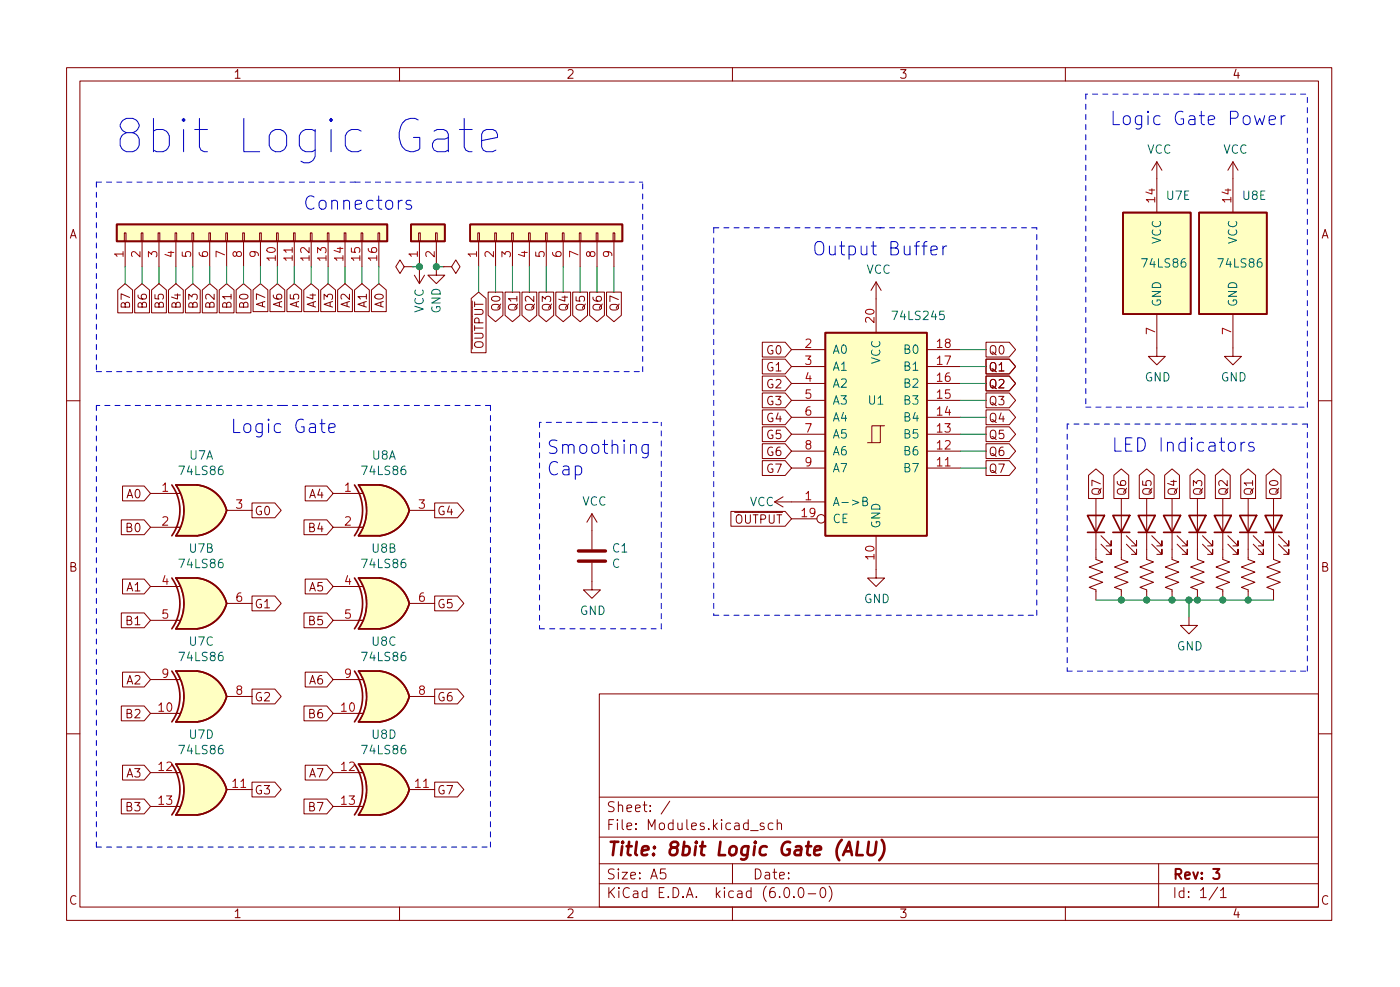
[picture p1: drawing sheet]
<svg xmlns="http://www.w3.org/2000/svg" width="210mm" height="148mm" viewBox="0 0 210 148" stroke-linecap="round" stroke-linejoin="round" font-family="sans-serif">
<g fill="none" stroke="#840000" stroke-width=".15">
<path d="M10 10.2h190v128h-190zM12 12.2h186v124h-186zM60 10.2v2M110 10.2v2M160 10.2v2M18.7 35h.2v1.2h-.2zM18.8 36.2v3.8M21.2 35h.3v1.2h-.3zM21.3 36.2v3.8M23.7 35h.3v1.2h-.3zM23.9 36.2v3.8M26.3 35h.2v1.2h-.2z"/>
<path d="M26.4 36.2v3.8M28.8 35h.3v1.2h-.3zM29 36.2v3.8M31.4 35h.2v1.2h-.2zM31.5 36.2v3.8M33.9 35h.3v1.2h-.3zM34 36.2v3.8M36.4 35h.3v1.2h-.3zM36.6 36.2v3.8M39 35h.2v1.2h-.2zM39.1 36.2v3.8M41.5 35h.3v1.2h-.3z"/>
<path d="M41.7 36.2v3.8M44.1 35h.2v1.2h-.2zM44.2 36.2v3.8M46.6 35h.3v1.2h-.3zM46.7 36.2v3.8M49.1 35h.3v1.2h-.3zM49.3 36.2v3.8M51.7 35h.2v1.2h-.2zM51.8 36.2v3.8M54.2 35h.3v1.2h-.3zM54.4 36.2v3.8M56.8 35h.2v1.2h-.2z"/>
<path d="M56.9 36.2v3.8M62.9 35h.2v1.2h-.2zM63 36.2v6.4M65.4 35h.3v1.2h-.3zM65.5 36.2v5.1h1.3l-1.3 1.3-1.2-1.3h1.2M71.8 35h.2v1.2h-.2zM71.9 36.2v3.8M74.3 35h.2v1.2h-.2zM74.4 36.2v3.8M76.8 35h.3v1.2h-.3zM77 36.2v3.8M79.4 35h.2v1.2h-.2z"/>
<path d="M79.5 36.2v3.8M81.9 35h.3v1.2h-.3zM82 36.2v3.8M84.5 35h.2v1.2h-.2zM84.6 36.2v3.8M87 35h.2v1.2h-.2zM87.1 36.2v3.8M89.5 35h.3v1.2h-.3zM89.7 36.2v3.8M92.1 35h.2v1.2h-.2zM92.2 36.2v3.8M173.7 24.3l-.7 1.3"/>
<path d="M173.7 24.3v7.6M173.7 24.3l.8 1.3M185.2 24.3v7.6M185.2 24.3l-.8 1.3M185.2 24.3l.7 1.3M17.7 43.5l1.1-.9 1.1 .9v3.5h-2.2zM20.2 43.5l1.1-.9 1.1 .9v3.5h-2.2zM22.8 43.5l1.1-.9 1.1 .9v3.5h-2.2zM25.3 43.5l1.1-.9 1.1 .9v3.5h-2.2zM27.8 43.5l1.2-.9 1.1 .9v3.5h-2.3zM30.4 43.5l1.1-.9 1.1 .9v3.5h-2.2zM32.9 43.5l1.1-.9 1.1 .9v3.5h-2.2z"/>
<path d="M35.5 43.5l1.1-.9 1.1 .9v3.5h-2.2zM38 43.5l1.1-.9 1.1 .9v3.3h-2.2zM40.5 43.5l1.2-.9 1.1 .9v3.3h-2.3zM43.1 43.5l1.1-.9 1.1 .9v3.3h-2.2zM45.6 43.5l1.1-.9 1.1 .9v3.3h-2.2zM48.2 43.5l1.1-.9 1.1 .9v3.3h-2.2zM50.7 43.5l1.1-.9 1.1 .9v3.3h-2.2zM53.2 43.5l1.2-.9 1.1 .9v3.3h-2.3zM55.8 43.5l1.1-.9 1.1 .9v3.3h-2.2zM60.7 40l-.6-1-.7 1 .7 1.1 .6-1.1h1.3M62 40h.1M62.2 41.3l.8 1.3"/>
<path d="M63.8 41.3l-.8 1.3M66.5 40h1.3l.7-1 .6 1-.6 1.1-.7-1.1M66.5 40h.1M70.8 44.8l1.1-1 1.1 1v8.2h-2.2zM73.3 43.8h2.2v3.5l-1.1 1-1.1-1zM75.9 43.8h2.2v3.5l-1.1 1-1.1-1zM78.4 43.8h2.2v3.5l-1.1 1-1.1-1zM80.9 43.8h2.3v3.5l-1.2 1-1.1-1zM83.5 43.8h2.2v3.5l-1.1 1-1.1-1zM86 43.8h2.2v3.5l-1.1 1-1.1-1zM88.6 43.8h2.2v3.5l-1.1 1-1.1-1zM91.1 43.8h2.2v3.5l-1.1 1-1.1-1z"/>
<path d="M114.5 59h3.4l1 1.1-1 1.1h-3.4zM114.5 56.5h3.4l1 1.1-1 1.1h-3.4zM114.5 53.9h3.4l1 1.1-1 1.1h-3.4zM114.5 51.4h3.4l1 1.1-1 1.1h-3.4zM118.9 57.6h5.1M118.9 55h5.1M118.9 52.5h5.1M131.6 42.3v7.6M131.6 42.3l-.8 1.3M131.6 42.3l.7 1.3M139.2 57.6h5.1M139.2 55h5.1"/>
<path d="M139.2 52.5h5.1M148.1 51.4h3.5l.9 1.1-.9 1.1h-3.5zM148.1 59h3.5l.9 1.1-.9 1.1h-3.5zM148.1 56.5h3.5l.9 1.1-.9 1.1h-3.5zM148.1 53.9h3.5l.9 1.1-.9 1.1h-3.5zM173.7 47.2v6.3h1.3l-1.3 1.3-1.2-1.3h1.2M185.2 47.2v6.3h1.2l-1.2 1.3-1.3-1.3h1.3M10 60.2h2M18.2 78h3.5l.9 1.2-.9 1.1h-3.5zM18.4 73h3.3l.9 1.1-.9 1.1h-3.3zM22.6 79.2h4.5M22.6 74.1h4.5"/>
<path d="M29.6 72.8h-3.2a6.6 6.6 0 0 1 0 7.6h3.2M34 76.6h3.8M37.8 75.5h3.5l.9 1.1-.9 1.1h-3.5zM45.7 78h3.4l.9 1.2-.9 1.1h-3.4zM45.8 73h3.3l.9 1.1-.9 1.1h-3.3zM50 79.2h4.5M50 74.1h4.5M57 72.8h-3.2a6.6 6.6 0 0 1 0 7.6h3.2M61.5 76.6h3.8M65.3 75.5h3.4l1 1.1-1 1.1h-3.4zM88.9 77.1l-.8 1.3M88.9 77.1v5.4"/>
<path d="M88.9 77.1l.8 1.3M109.8 76.8h8.1l1 1.1-1 1.1h-8.1zM114.5 69.2h3.4l1 1.1-1 1.1h-3.4zM114.5 61.5h3.4l1 1.1-1 1.2h-3.4zM114.5 66.6h3.4l1 1.1-1 1.1h-3.4zM114.5 64.1h3.4l1 1.1-1 1.1h-3.4zM116.3 75.3l1.3 .8M116.3 75.3h7.7M117.6 74.6l-1.3 .7M118.9 70.3h5.1M118.9 67.7h5.1M118.9 65.2h5.1"/>
<path d="M118.9 62.6h5.1M118.9 60.1h5.1M118.9 77.9h3.8M132.2 63.9h-1.3v2.6M132.8 63.9h-.6v2.6h-1.9M139.2 70.3h5.1M139.2 67.7h5.1M139.2 65.2h5.1M139.2 62.6h5.1M139.2 60.1h5.1M148.1 64.1h3.5l.9 1.1-.9 1.1h-3.5zM148.1 61.5h3.5l.9 1.1-.9 1.2h-3.5z"/>
<path d="M148.1 69.2h3.5l.9 1.1-.9 1.1h-3.5zM148.1 66.6h3.5l.9 1.1-.9 1.1h-3.5zM163.5 71.3l1.1-.9 1.1 .9v3.5h-2.2zM164.6 74.8v9.2l1 .4-2 .7 2 .8-2 .7 2 .8-2 .8 1 .4v1.5M167.3 71.3l1.1-.9 1.1 .9v3.5h-2.2zM168.4 74.8v9.2l1 .4-2 .7 2 .8-2 .7 2 .8-2 .8 1 .4v1.5M171.1 71.3l1.1-.9 1.1 .9v3.5h-2.2zM172.2 74.8v9.2l1 .4-2 .7 2 .8-2 .7 2 .8-2 .8 1 .4v1.5M174.9 71.3l1.1-.9 1.1 .9v3.5h-2.2zM176 74.8v9.2l1 .4-2 .7 2 .8-2 .7 2 .8-2 .8 1 .4v1.5M178.7 71.3l1.1-.9 1.1 .9v3.5h-2.2zM179.8 74.8v9.2l1 .4-2 .7 2 .8-2 .7 2 .8-2 .8 1 .4v1.5"/>
<path d="M182.5 71.3l1.1-.9 1.2 .9v3.5h-2.3zM183.6 74.8v9.2l1.1 .4-2.1 .7 2.1 .8-2.1 .7 2.1 .8-2.1 .8 1 .4v1.5M186.3 71.3l1.2-.9 1.1 .9v3.5h-2.3zM187.5 74.8v9.2l1 .4-2.1 .7 2.1 .8-2.1 .7 2.1 .8-2.1 .8 1.1 .4v1.5M190.2 71.3l1.1-.9 1.1 .9v3.5h-2.2zM191.3 74.8v9.2l1 .4-2.1 .7 2.1 .8-2.1 .7 2.1 .8-2.1 .8 1.1 .4v1.5M198 60.2h2M18.2 92h3.5l.9 1.1-.9 1.1h-3.5zM18.4 86.9h3.3l.9 1.1-.9 1.2h-3.3zM22.6 93.1h4.5M22.6 88h4.5M29.6 86.8h-3.2a6.6 6.6 0 0 1 0 7.6h3.2"/>
<path d="M34 90.6h3.8M37.8 89.5h3.5l.9 1.1-.9 1.1h-3.5zM45.7 92h3.4l.9 1.1-.9 1.1h-3.4zM45.8 86.9h3.3l.9 1.1-.9 1.2h-3.3zM50 93.1h4.5M50 88h4.5M57 86.8h-3.2a6.6 6.6 0 0 1 0 7.6h3.2M61.5 90.6h3.8M65.3 89.5h3.4l1 1.1-1 1.1h-3.4zM88.9 84.5v4.1h1.3l-1.3 1.2-1.3-1.2h1.3M131.6 80.4v6.4h1.2l-1.2 1.2-1.3-1.2h1.3M165.4 81.7l1.5 1.5v-.7v.7h-.8"/>
<path d="M165.4 80.4l1.5 1.5v-.7v.7h-.8M169.2 81.7l1.5 1.5v-.7v.7h-.8M169.2 80.4l1.5 1.5v-.7v.7h-.8M173 81.7l1.5 1.5v-.7v.7h-.8M173 80.4l1.5 1.5v-.7v.7h-.8M176.8 81.7l1.5 1.5v-.7v.7h-.8M176.8 80.4l1.5 1.5v-.7v.7h-.8M178.6 92.6v1.3h1.2l-1.2 1.3-1.3-1.3h1.3M180.6 81.7l1.5 1.5v-.7v.7h-.7M180.6 80.4l1.5 1.5v-.7v.7h-.7M184.4 81.7l1.5 1.5v-.7v.7h-.7M184.4 80.4l1.5 1.5v-.7v.7h-.7"/>
<path d="M188.2 81.7l1.5 1.5v-.7v.7h-.7M188.2 80.4l1.5 1.5v-.7v.7h-.7M192 81.7l1.5 1.5v-.7v.7h-.7M192 80.4l1.5 1.5v-.7v.7h-.7M10 110.2h2M18.2 106h3.5l.9 1.1-.9 1.1h-3.5zM18.2 120h3.5l.9 1.1-.9 1.1h-3.5zM18.4 100.9h3.3l.9 1.1-.9 1.1h-3.3zM18.4 114.9h3.3l.9 1.1-.9 1.1h-3.3zM22.6 116h4.5M22.6 107.1h4.5M22.6 102h4.5"/>
<path d="M29.6 100.7h-3.2a6.6 6.6 0 0 1 0 7.7h3.2M29.6 114.7h-3.2a6.6 6.6 0 0 1 0 7.6h3.2M34 118.5h3.8M34 104.6h3.8M37.8 117.4h3.5l.9 1.1-.9 1.1h-3.5zM37.8 103.4h3.5l.9 1.2-.9 1.1h-3.5zM45.7 120h3.4l.9 1.1-.9 1.1h-3.4zM45.7 106h3.4l.9 1.1-.9 1.1h-3.4zM45.8 114.9h3.3l.9 1.1-.9 1.1h-3.3zM45.8 100.9h3.3l.9 1.1-.9 1.1h-3.3zM50 116h4.5M50 107.1h4.5"/>
<path d="M50 102h4.5M57 114.7h-3.2a6.6 6.6 0 0 1 0 7.6h3.2M57 100.7h-3.2a6.6 6.6 0 0 1 0 7.7h3.2M61.5 118.5h3.8M61.5 104.6h3.8M65.3 103.4h3.4l1 1.2-1 1.1h-3.4zM65.3 117.4h3.4l1 1.1-1 1.1h-3.4zM90 104.2h108v32h-108zM90 119.7h108M198 110.2h2M22.6 121.1h4.5M50 121.1h4.5"/>
<path d="M60 136.2v2M90 132.7h108M90 129.7h108M90 125.7h108M99.9 130.4h-.7v.8l.2-.2 .5 .1 .1 .2-.1 .5-.2 .1h-.3l-.2-.1M100.6 120.3l-1.3 1.9M110 136.2v2M110 129.7v3M114.7 123.6l-.3-.1-.2 .3v.2l.5 .1v.4h-.5M116.1 123.6l-.4-.1-.3 .3v.5l.1 .2h.6M116.7 123.7a.37 .37 0 0 1 .7 .1v.7M116.7 123v1.5"/>
<path d="M117.9 133.3l.3-.1a.94 .94 0 0 1 0 1.5h-.1a1 1 0 0 1-.2-1.4zM119.2 134.6v.1M120.1 133.3l.3-.1a.94 .94 0 0 1 0 1.5h-.2a1 1 0 0 1-.1-1.4zM121.4 134.2h1.1M123.4 133.3l.3-.1a.94 .94 0 0 1 0 1.5h-.2a1 1 0 0 1-.1-1.4zM124.5 133a1.72 1.72 0 0 1 0 2.3M160 136.2v2M174 129.7v6.5M182.9 133.2l-1.3 1.9M183.3 133.7l.4-.5v1.5M183.3 134.7h.9"/>
<circle cx="123.3" cy="77.9" r=".63"/>
</g>
<path d="M182.2 130.4h.9l-.5 .6a.41 .41 0 0 1 .5 .3v.4l-.1 .2h-.6l-.2-.1" fill="none" stroke="#840000" stroke-width=".3"/>
<path d="M128.9 126.4l-.3 2h1M130.5 126.4l-.2 1.6 .1 .3a.66 .66 0 0 0 1-.3l.2-1.6M132.4 126.1a2.32 2.32 0 0 1-.4 3" fill="none" stroke="#840000" stroke-width=".4"/>
<g fill="#ffffc2" stroke="#ffffc2" stroke-width=".15">
<path d="M180.1 31.9h10.1v15.3h-10.1z"/>
<path d="M168.7 31.9h10.1v15.3h-10.1z"/>
<path d="M124 49.9h15.2v30.5h-15.2z"/>
<path d="M61.7 33.7h5.1v2.5h-5.1z"/>
<path d="M17.5 33.7h40.7v2.5h-40.7z"/>
<path d="M70.6 33.7h22.9v2.5h-22.9z"/>
<path d="M56.5 117.2l5 1.3a5.2 5.2 0 0 1-4.5 3.8z"/>
<path d="M53.8 122.3h3.2z"/>
<path d="M53.8 114.7h3.2z"/>
<path d="M53.8 114.7h3.2v7.6h-3.2a6.7 6.7 0 0 0 0-7.6z"/>
<path d="M57 114.7a5.1 5.1 0 0 1 4.5 3.8l-5 1.3z"/>
<path d="M56.5 89.2l5 1.4a5.2 5.2 0 0 1-4.5 3.8z"/>
<path d="M53.8 94.4h3.2z"/>
<path d="M53.8 86.8h3.2z"/>
<path d="M53.8 86.8h3.2v7.6h-3.2a6.7 6.7 0 0 0 0-7.6z"/>
<path d="M57 86.8a5.1 5.1 0 0 1 4.5 3.8l-5 1.3z"/>
<path d="M56.5 103.2l5 1.4a5.2 5.2 0 0 1-4.5 3.8z"/>
<path d="M53.8 108.4h3.2z"/>
<path d="M53.8 100.7h3.2z"/>
<path d="M53.8 100.7h3.2v7.7h-3.2a6.7 6.7 0 0 0 0-7.7z"/>
<path d="M57 100.7a5.1 5.1 0 0 1 4.5 3.9l-5 1.3z"/>
<path d="M56.5 75.3l5 1.3a5.2 5.2 0 0 1-4.5 3.8z"/>
<path d="M53.8 80.4h3.2z"/>
<path d="M53.8 72.8h3.2z"/>
<path d="M53.8 72.8h3.2v7.6h-3.2a6.7 6.7 0 0 0 0-7.6z"/>
<path d="M57 72.8a5.1 5.1 0 0 1 4.5 3.8l-5 1.3z"/>
<path d="M29 75.3l5 1.3a5.2 5.2 0 0 1-4.4 3.8z"/>
<path d="M26.4 80.4h3.2z"/>
<path d="M26.4 72.8h3.2z"/>
<path d="M26.4 72.8h3.2v7.6h-3.2a6.7 6.7 0 0 0 0-7.6z"/>
<path d="M29.6 72.8a5.1 5.1 0 0 1 4.4 3.8l-4.9 1.3z"/>
<path d="M29 103.2l5 1.4a5.2 5.2 0 0 1-4.4 3.8z"/>
<path d="M26.4 108.4h3.2z"/>
<path d="M26.4 100.7h3.2z"/>
<path d="M26.4 100.7h3.2v7.7h-3.2a6.7 6.7 0 0 0 0-7.7z"/>
<path d="M29.6 100.7a5.1 5.1 0 0 1 4.4 3.9l-4.9 1.3z"/>
<path d="M29 89.2l5 1.4a5.2 5.2 0 0 1-4.4 3.8z"/>
<path d="M26.4 94.4h3.2z"/>
<path d="M26.4 86.8h3.2z"/>
<path d="M26.4 86.8h3.2v7.6h-3.2a6.7 6.7 0 0 0 0-7.6z"/>
<path d="M29.6 86.8a5.1 5.1 0 0 1 4.4 3.8l-4.9 1.3z"/>
<path d="M29 117.2l5 1.3a5.2 5.2 0 0 1-4.4 3.8z"/>
<path d="M26.4 122.3h3.2z"/>
<path d="M26.4 114.7h3.2z"/>
<path d="M26.4 114.7h3.2v7.6h-3.2a6.7 6.7 0 0 0 0-7.6z"/>
<path d="M29.6 114.7a5.1 5.1 0 0 1 4.4 3.8l-4.9 1.3z"/>
</g>
<g fill="none" stroke="#840000" stroke-width=".25">
<path d="M17.5 33.7h40.7v2.5h-40.7zM61.7 33.7h5.1v2.5h-5.1zM70.6 33.7h22.9v2.5h-22.9zM168.7 31.9h10.1v15.3h-10.1zM180.1 31.9h10.1v15.3h-10.1zM124 49.9h15.2v30.5h-15.2zM25.8 72.8a6.6 6.6 0 0 1 0 7.6M29.6 72.8h-3.2a6.6 6.6 0 0 1 0 7.6h3.2M29.6 72.8a5.1 5.1 0 0 1 4.4 3.8 5.2 5.2 0 0 1-4.4 3.8M53.2 72.8a6.6 6.6 0 0 1 0 7.6M53.8 72.8h3.2a5.1 5.1 0 0 1 4.5 3.8 5.2 5.2 0 0 1-4.5 3.8h-3.1a6.6 6.6 0 0 0-.1-7.6zM163.3 77.4h2.6l-1.3 2.5z"/>
<path d="M163.3 79.9h2.6M167.1 77.4h2.6l-1.3 2.5zM167.1 79.9h2.6M170.9 77.4h2.6l-1.3 2.5zM170.9 79.9h2.6M174.8 77.4h2.5l-1.3 2.5zM174.8 79.9h2.5M178.6 77.4h2.5l-1.3 2.5zM178.6 79.9h2.5M182.4 77.4h2.5l-1.3 2.5zM182.4 79.9h2.5M186.2 77.4h2.5l-1.2 2.5z"/>
<path d="M186.2 79.9h2.5M190 77.4h2.5l-1.2 2.5zM190 79.9h2.5M25.8 86.8a6.6 6.6 0 0 1 0 7.6M29.6 86.8h-3.2a6.6 6.6 0 0 1 0 7.6h3.2M29.6 86.8a5.1 5.1 0 0 1 4.4 3.8 5.2 5.2 0 0 1-4.4 3.8M53.2 86.8a6.6 6.6 0 0 1 0 7.6M53.8 86.8h3.2a5.1 5.1 0 0 1 4.5 3.8 5.2 5.2 0 0 1-4.5 3.8h-3.1a6.6 6.6 0 0 0-.1-7.6zM25.8 100.7a6.6 6.6 0 0 1 0 7.7M25.8 114.7a6.6 6.6 0 0 1 0 7.6M29.6 100.7h-3.2a6.6 6.6 0 0 1 0 7.7h3.2M29.6 114.7h-3.2a6.6 6.6 0 0 1 0 7.6h3.2"/>
<path d="M29.6 100.7a5.1 5.1 0 0 1 4.4 3.9 5.2 5.2 0 0 1-4.4 3.8M29.6 114.7a5.1 5.1 0 0 1 4.4 3.8 5.2 5.2 0 0 1-4.4 3.8M53.2 114.7a6.6 6.6 0 0 1 0 7.6M53.2 100.7a6.6 6.6 0 0 1 0 7.7M53.8 114.7h3.2a5.1 5.1 0 0 1 4.5 3.8 5.2 5.2 0 0 1-4.5 3.8h-3.1a6.6 6.6 0 0 0-.1-7.6zM53.8 100.7h3.2a5.1 5.1 0 0 1 4.5 3.9 5.2 5.2 0 0 1-4.5 3.8h-3.1a6.6 6.6 0 0 0-.1-7.7z"/>
</g>
<path d="M86.9 84.2h4M86.9 82.7h4" fill="none" stroke="#840000" stroke-width=".51"/>
<path d="M129.6 75.3l.5-.1 .1-.2-.1-.3-.5-.1v1.3h.5l.2-.2a.33 .33 0 0 0-.3-.4" fill="none" stroke="#006464" stroke-width=".15"/>
<g fill="none" stroke="#0000c2" stroke-width=".15">
<path d="M65.2 19.7l.5-.3h.9l.5 .3 .2 .5v2.6M69 19.4h1.9M69.7 17.8v4.3l.3 .4 .4 .3h.5M188.4 17.4l.4 1.3 .4-.9 .4 .9 .3-1.3M190.6 18l1-.2-.1-.3-.6-.1-.3 .3v.7l.1 .2 .2 .1 .6-.1M192.4 17.4v1.3M193 17.4a.51 .51 0 0 0-.6 .4M61.7 30.2l-.4-.1-.3 .3 .1 .2 .6 .2 .1 .2-.1 .3-.2 .1-.5-.1M67.3 20.6l-.4 .3h-1.2a.98 .98 0 0 0-.8 .9 .98 .98 0 0 0 .8 1h1.2l.4-.3M72.3 21.1l2.4-.5v-.4l-.2-.5-.5-.3h-1l-.4 .3-.3 .5v1.9l.3 .4 .4 .3h1l.5-.3M139.8 37.6l1-.2-.1-.4-.6-.1-.3 .3v.8l.1 .2 .2 .1 .6-.1M141.6 36.9v1.4"/>
<path d="M142.2 36.9a.51 .51 0 0 0-.6 .4M49.4 64.3l.9-.2-.1-.4-.5-.1-.3 .3v.7l.1 .2 .2 .1 .5-.1M97.4 66.7v1.6a.54 .54 0 0 1-.9 .3M97.4 66.8l-.6-.1-.4 .4v.6l.2 .3 .2 .1 .6-.1M186.4 66.4v1.3M187 66.4a.51 .51 0 0 0-.6 .4M188.3 66.5l-.5-.1-.3 .3 .1 .3 .7 .2 .1 .1-.1 .3-.2 .1-.6-.1"/>
</g>
<g fill="none" stroke="#0000c2" stroke-width=".15" stroke-dasharray=".8 .8">
<path d="M163.1 14.1v47M180.1 14.1h-17M180.1 14.1h16.2M14.5 27.3v28.5M53.3 27.3h43.2M53.3 27.3h-38.8M107.2 34.2v58.2M132.1 34.2h23.6M132.3 34.2h-25.1M14.5 55.8h82M96.5 55.8v-28.5M14.5 60.9v66.3"/>
<path d="M42.4 60.9h31.3M42.4 60.9h-27.9M81 63.4v31M88.9 63.4h-7.9M88.9 63.4h10.4M160.3 63.7v37M163.1 61.1h33.2M178.8 63.7h17.5M178.8 63.7h-18.5M196.3 61.1v-47M81 94.4h18.3M99.3 94.4v-31"/>
<path d="M107.2 92.4h48.5M155.7 92.4v-58.2M160.3 100.7h36M196.3 100.7v-37M14.5 127.2h59.2M73.7 127.2v-66.3"/>
</g>
<g fill="none" stroke="#009600" stroke-width=".15">
<path d="M18.8 40v2.6M21.3 40v2.6M23.9 40v2.6M26.4 40v2.6M29 40v2.6M31.5 40v2.6M34 40v2.6M36.6 40v2.6M39.1 40v2.6M41.7 40v2.6M44.2 40v2.6M46.7 40v2.6"/>
<path d="M49.3 40v2.6M51.8 40v2.6M54.4 40v2.6M56.9 40v2.6M62 40h1M65.5 40h1M71.9 40v3.8M74.4 40v3.8M77 40v3.8M79.5 40v3.8M82 40v3.8M84.6 40v3.8"/>
<path d="M87.1 40v3.8M89.7 40v3.8M92.2 40v3.8M144.3 52.5h3.8M144.3 55h3.8M144.3 57.6h3.8M144.3 60.1h3.8M144.3 62.6h3.8M144.3 65.2h3.8M144.3 70.3h3.8M144.3 67.7h3.8M164.6 90.1h26.7"/>
<path d="M178.6 90.1v2.5"/>
</g>
<g fill="#009600" stroke="#009600" stroke-width=".15">
<circle cx="65.5" cy="40" r=".46"/>
<circle cx="63" cy="40" r=".46"/>
<circle cx="168.4" cy="90.1" r=".46"/>
<circle cx="172.2" cy="90.1" r=".46"/>
<circle cx="176" cy="90.1" r=".46"/>
<circle cx="187.5" cy="90.1" r=".46"/>
<circle cx="178.6" cy="90.1" r=".46"/>
<circle cx="179.8" cy="90.1" r=".46"/>
<circle cx="183.6" cy="90.1" r=".46"/>
</g>
<text font-size="7" fill="#0000c2" x="17" y="23">8bit Logic Gate</text>
<g font-size="2.8" fill="#0000c2">
<text x="166.6" y="18.8">Logic Gate Power</text>
<text x="45.5" y="31.5">Connectors</text>
<text x="121.9" y="38.4">Output Buffer</text>
<text x="34.5" y="65">Logic Gate</text>
<text x="82" y="68.2">Smoothing</text>
<text x="82" y="71.4">Cap</text>
<text x="166.9" y="67.8">LED Indicators</text>
</g>
<text font-size="2.8" fill="#840000" x="91" y="128.5">Title: 8bit Logic Gate (ALU)</text>
<g font-size="2.1" fill="#840000">
<text x="91" y="124.6">File: Modules.kicad_sch</text>
<text x="91" y="121.9">Sheet: /</text>
<text x="91" y="134.8">KiCad E.D.A. kicad (6.0.0-0)</text>
<text x="91" y="132">Size: A5</text>
<text x="113" y="132">Date:</text>
<text x="176" y="132">Rev: 3</text>
<text x="176" y="134.8">Id: 1/1</text>
</g>
<g font-size="1.8" fill="#840000">
<text x="35" y="11.8">1</text>
<text x="85" y="11.8">2</text>
<text x="135" y="11.8">3</text>
<text x="185" y="11.8">4</text>
<text x="10.3" y="35.8">A</text>
<text x="198.4" y="35.8">A</text>
<text x="19.5" y="46.1" transform="rotate(-90 19.5 46.1)">B7</text>
<text x="22.1" y="46.1" transform="rotate(-90 22.1 46.1)">B6</text>
<text x="24.6" y="46.1" transform="rotate(-90 24.6 46.1)">B5</text>
<text x="27.1" y="46.1" transform="rotate(-90 27.1 46.1)">B4</text>
<text x="29.7" y="46.1" transform="rotate(-90 29.7 46.1)">B3</text>
<text x="32.2" y="46.1" transform="rotate(-90 32.2 46.1)">B2</text>
<text x="34.8" y="46.1" transform="rotate(-90 34.8 46.1)">B1</text>
<text x="37.3" y="46.1" transform="rotate(-90 37.3 46.1)">B0</text>
<text x="39.8" y="46.1" transform="rotate(-90 39.8 46.1)">A7</text>
<text x="42.4" y="46.1" transform="rotate(-90 42.4 46.1)">A6</text>
<text x="44.9" y="46.1" transform="rotate(-90 44.9 46.1)">A5</text>
<text x="47.5" y="46.1" transform="rotate(-90 47.5 46.1)">A4</text>
<text x="50" y="46.1" transform="rotate(-90 50 46.1)">A3</text>
<text x="52.5" y="46.1" transform="rotate(-90 52.5 46.1)">A2</text>
<text x="55.1" y="46.1" transform="rotate(-90 55.1 46.1)">A1</text>
<text x="57.6" y="46.1" transform="rotate(-90 57.6 46.1)">A0</text>
<text x="75.1" y="46.5" transform="rotate(-90 75.1 46.5)">Q0</text>
<text x="77.7" y="46.5" transform="rotate(-90 77.7 46.5)">Q1</text>
<text x="80.2" y="46.5" transform="rotate(-90 80.2 46.5)">Q2</text>
<text x="82.8" y="46.5" transform="rotate(-90 82.8 46.5)">Q3</text>
<text x="85.3" y="46.5" transform="rotate(-90 85.3 46.5)">Q4</text>
<text x="87.8" y="46.5" transform="rotate(-90 87.8 46.5)">Q5</text>
<text x="90.4" y="46.5" transform="rotate(-90 90.4 46.5)">Q6</text>
<text x="92.9" y="46.5" transform="rotate(-90 92.9 46.5)">Q7</text>
<text x="72.6" y="53.8" transform="rotate(-90 72.6 53.8)">~{OUTPUT}</text>
<text x="115.2" y="53.2">G0</text>
<text x="148.4" y="53.2">Q0</text>
<text x="115.2" y="58.3">G2</text>
<text x="115.2" y="55.8">G1</text>
<text x="148.4" y="58.3">Q2</text>
<text x="148.4" y="55.8">Q1</text>
<text x="115.2" y="63.4">G4</text>
<text x="115.2" y="60.8">G3</text>
<text x="115.2" y="65.9">G5</text>
<text x="148.4" y="60.8">Q3</text>
<text x="148.4" y="65.9">Q5</text>
<text x="148.4" y="63.4">Q4</text>
<text x="115.2" y="71">G7</text>
<text x="115.2" y="68.5">G6</text>
<text x="148.4" y="71">Q7</text>
<text x="148.4" y="68.5">Q6</text>
<text x="19.1" y="74.8">A0</text>
<text x="38.2" y="77.3">G0</text>
<text x="46.5" y="74.8">A4</text>
<text x="65.6" y="77.3">G4</text>
<text x="165.3" y="74.5" transform="rotate(-90 165.3 74.5)">Q7</text>
<text x="169.1" y="74.5" transform="rotate(-90 169.1 74.5)">Q6</text>
<text x="172.9" y="74.5" transform="rotate(-90 172.9 74.5)">Q5</text>
<text x="176.7" y="74.5" transform="rotate(-90 176.7 74.5)">Q4</text>
<text x="180.6" y="74.5" transform="rotate(-90 180.6 74.5)">Q3</text>
<text x="184.4" y="74.5" transform="rotate(-90 184.4 74.5)">Q2</text>
<text x="188.2" y="74.5" transform="rotate(-90 188.2 74.5)">Q1</text>
<text x="192" y="74.5" transform="rotate(-90 192 74.5)">Q0</text>
<text x="19.1" y="79.9">B0</text>
<text x="46.5" y="79.9">B4</text>
<text x="109" y="78.6">~{OUTPUT}</text>
<text x="10.3" y="85.8">B</text>
<text x="19.1" y="88.8">A1</text>
<text x="46.5" y="88.8">A5</text>
<text x="198.4" y="85.8">B</text>
<text x="19.1" y="93.9">B1</text>
<text x="38.2" y="91.3">G1</text>
<text x="46.5" y="93.9">B5</text>
<text x="65.6" y="91.3">G5</text>
<text x="19.1" y="107.8">B2</text>
<text x="19.1" y="102.7">A2</text>
<text x="38.2" y="105.3">G2</text>
<text x="46.5" y="107.8">B6</text>
<text x="46.5" y="102.7">A6</text>
<text x="65.6" y="105.3">G6</text>
<text x="19.1" y="116.7">A3</text>
<text x="38.2" y="119.3">G3</text>
<text x="46.5" y="116.7">A7</text>
<text x="65.6" y="119.3">G7</text>
<text x="19.1" y="121.8">B3</text>
<text x="46.5" y="121.8">B7</text>
<text x="10.3" y="135.8">C</text>
<text x="35" y="137.8">1</text>
<text x="85" y="137.8">2</text>
<text x="135" y="137.8">3</text>
<text x="185" y="137.8">4</text>
<text x="198.4" y="135.8">C</text>
</g>
<g font-size="1.8" fill="#006464">
<text x="172.3" y="23.1">VCC</text>
<text x="183.7" y="23.1">VCC</text>
<text x="175.2" y="30">U7E</text>
<text x="186.6" y="30">U8E</text>
<text x="130.1" y="41.1">VCC</text>
<text x="171.7" y="40.2">74LS86</text>
<text x="174.4" y="36.7" transform="rotate(-90 174.4 36.7)">VCC</text>
<text x="183.1" y="40.2">74LS86</text>
<text x="185.8" y="36.7" transform="rotate(-90 185.8 36.7)">VCC</text>
<text x="63.6" y="47" transform="rotate(-90 63.6 47)">VCC</text>
<text x="66.2" y="47.1" transform="rotate(-90 66.2 47.1)">GND</text>
<text x="174.4" y="46.1" transform="rotate(-90 174.4 46.1)">GND</text>
<text x="185.8" y="46.1" transform="rotate(-90 185.8 46.1)">GND</text>
<text x="125" y="53.1">A0</text>
<text x="134.3" y="48">74LS245</text>
<text x="135.9" y="53.1">B0</text>
<text x="125" y="55.7">A1</text>
<text x="125" y="58.2">A2</text>
<text x="132.2" y="54.7" transform="rotate(-90 132.2 54.7)">VCC</text>
<text x="135.9" y="58.2">B2</text>
<text x="135.9" y="55.7">B1</text>
<text x="171.9" y="57.3">GND</text>
<text x="183.3" y="57.3">GND</text>
<text x="125" y="60.7">A3</text>
<text x="125" y="63.3">A4</text>
<text x="125" y="65.8">A5</text>
<text x="130.4" y="60.7">U1</text>
<text x="135.9" y="65.8">B5</text>
<text x="135.9" y="63.3">B4</text>
<text x="135.9" y="60.7">B3</text>
<text x="27.1" y="71.3">74LS86</text>
<text x="28.5" y="69">U7A</text>
<text x="54.6" y="71.3">74LS86</text>
<text x="55.9" y="69">U8A</text>
<text x="125" y="68.4">A6</text>
<text x="125" y="70.9">A7</text>
<text x="135.9" y="70.9">B7</text>
<text x="135.9" y="68.4">B6</text>
<text x="87.4" y="75.9">VCC</text>
<text x="112.6" y="76">VCC</text>
<text x="125" y="76">A-&gt;B</text>
<text x="28.5" y="83">U7B</text>
<text x="55.9" y="83">U8B</text>
<text x="92" y="82.9">C1</text>
<text x="125" y="78.5">CE</text>
<text x="132.2" y="79.4" transform="rotate(-90 132.2 79.4)">GND</text>
<text x="27.1" y="85.3">74LS86</text>
<text x="54.6" y="85.3">74LS86</text>
<text x="91.9" y="85.3">C</text>
<text x="87.1" y="92.3">GND</text>
<text x="129.7" y="90.5">GND</text>
<text x="27.1" y="99.2">74LS86</text>
<text x="28.5" y="96.9">U7C</text>
<text x="54.6" y="99.2">74LS86</text>
<text x="55.9" y="96.9">U8C</text>
<text x="176.7" y="97.6">GND</text>
<text x="27.1" y="113.2">74LS86</text>
<text x="28.5" y="110.9">U7D</text>
<text x="54.6" y="113.2">74LS86</text>
<text x="55.9" y="110.9">U8D</text>
</g>
<g font-size="1.8" fill="#a90000">
<text x="173.5" y="30.4" transform="rotate(-90 173.5 30.4)">14</text>
<text x="184.9" y="30.4" transform="rotate(-90 184.9 30.4)">14</text>
<text x="18.5" y="38.6" transform="rotate(-90 18.5 38.6)">1</text>
<text x="21.1" y="38.6" transform="rotate(-90 21.1 38.6)">2</text>
<text x="23.6" y="38.6" transform="rotate(-90 23.6 38.6)">3</text>
<text x="26.2" y="38.6" transform="rotate(-90 26.2 38.6)">4</text>
<text x="28.7" y="38.6" transform="rotate(-90 28.7 38.6)">5</text>
<text x="31.2" y="38.6" transform="rotate(-90 31.2 38.6)">6</text>
<text x="33.8" y="38.6" transform="rotate(-90 33.8 38.6)">7</text>
<text x="36.3" y="38.6" transform="rotate(-90 36.3 38.6)">8</text>
<text x="38.9" y="38.6" transform="rotate(-90 38.9 38.6)">9</text>
<text x="41.4" y="39.1" transform="rotate(-90 41.4 39.1)">10</text>
<text x="43.9" y="39.1" transform="rotate(-90 43.9 39.1)">11</text>
<text x="46.5" y="39.1" transform="rotate(-90 46.5 39.1)">12</text>
<text x="49" y="39.1" transform="rotate(-90 49 39.1)">13</text>
<text x="51.6" y="39.1" transform="rotate(-90 51.6 39.1)">14</text>
<text x="54.1" y="39.1" transform="rotate(-90 54.1 39.1)">15</text>
<text x="56.6" y="39.1" transform="rotate(-90 56.6 39.1)">16</text>
<text x="62.7" y="38.6" transform="rotate(-90 62.7 38.6)">1</text>
<text x="65.3" y="38.6" transform="rotate(-90 65.3 38.6)">2</text>
<text x="71.6" y="38.6" transform="rotate(-90 71.6 38.6)">1</text>
<text x="74.2" y="38.6" transform="rotate(-90 74.2 38.6)">2</text>
<text x="76.7" y="38.6" transform="rotate(-90 76.7 38.6)">3</text>
<text x="79.2" y="38.6" transform="rotate(-90 79.2 38.6)">4</text>
<text x="81.8" y="38.6" transform="rotate(-90 81.8 38.6)">5</text>
<text x="84.3" y="38.6" transform="rotate(-90 84.3 38.6)">6</text>
<text x="86.9" y="38.6" transform="rotate(-90 86.9 38.6)">7</text>
<text x="89.4" y="38.6" transform="rotate(-90 89.4 38.6)">8</text>
<text x="91.9" y="38.6" transform="rotate(-90 91.9 38.6)">9</text>
<text x="120.9" y="52.2">2</text>
<text x="131.3" y="48.4" transform="rotate(-90 131.3 48.4)">20</text>
<text x="140.7" y="52.2">18</text>
<text x="173.5" y="50.2" transform="rotate(-90 173.5 50.2)">7</text>
<text x="184.9" y="50.2" transform="rotate(-90 184.9 50.2)">7</text>
<text x="120.9" y="54.8">3</text>
<text x="120.9" y="57.3">4</text>
<text x="120.9" y="59.9">5</text>
<text x="140.7" y="59.9">15</text>
<text x="140.7" y="57.3">16</text>
<text x="140.7" y="54.8">17</text>
<text x="120.9" y="62.4">6</text>
<text x="120.9" y="64.9">7</text>
<text x="140.7" y="64.9">13</text>
<text x="140.7" y="62.4">14</text>
<text x="120.9" y="67.5">8</text>
<text x="120.9" y="70">9</text>
<text x="140.7" y="70">11</text>
<text x="140.7" y="67.5">12</text>
<text x="24.3" y="73.8">1</text>
<text x="35.4" y="76.4">3</text>
<text x="51.8" y="73.8">1</text>
<text x="62.9" y="76.4">3</text>
<text x="120.4" y="77.6">19</text>
<text x="120.9" y="75.1">1</text>
<text x="24.3" y="78.9">2</text>
<text x="51.8" y="78.9">2</text>
<text x="131.3" y="83.9" transform="rotate(-90 131.3 83.9)">10</text>
<text x="24.3" y="87.8">4</text>
<text x="51.8" y="87.8">4</text>
<text x="24.3" y="92.9">5</text>
<text x="35.4" y="90.3">6</text>
<text x="51.8" y="92.9">5</text>
<text x="62.9" y="90.3">6</text>
<text x="24.3" y="101.8">9</text>
<text x="51.8" y="101.8">9</text>
<text x="23.8" y="106.8">10</text>
<text x="35.4" y="104.3">8</text>
<text x="51.3" y="106.8">10</text>
<text x="62.9" y="104.3">8</text>
<text x="23.8" y="115.7">12</text>
<text x="35" y="118.3">11</text>
<text x="51.3" y="115.7">12</text>
<text x="62.4" y="118.3">11</text>
<text x="23.8" y="120.8">13</text>
<text x="51.3" y="120.8">13</text>
</g>
</svg>
